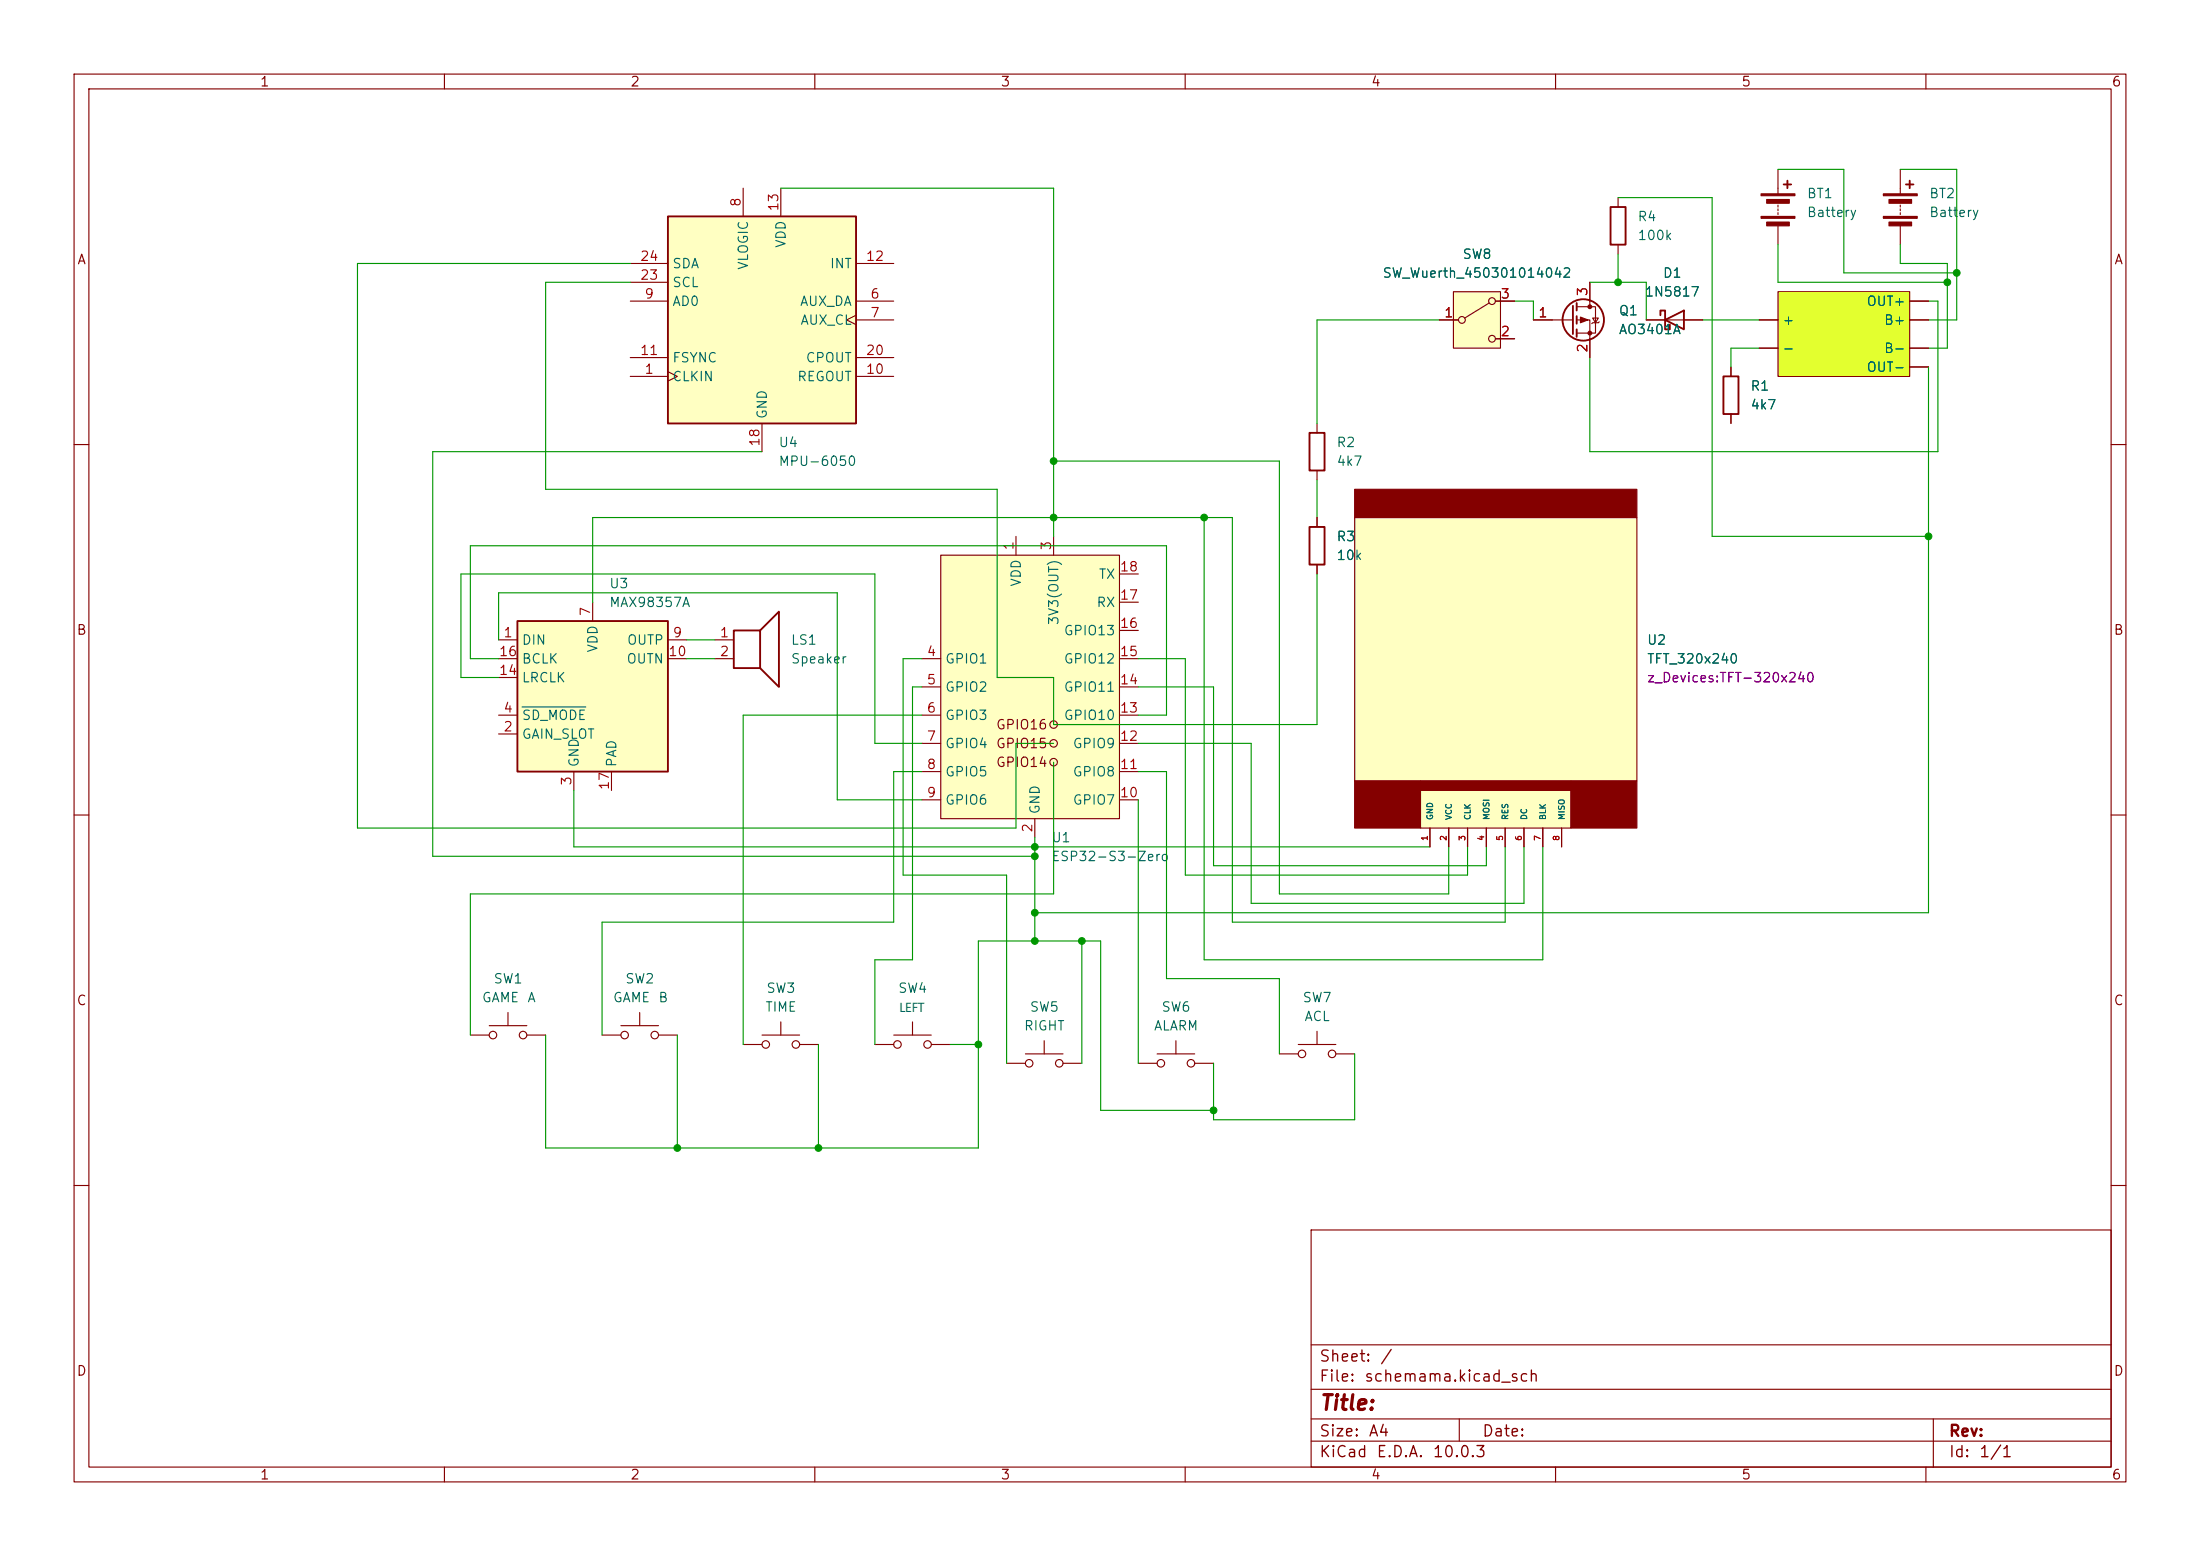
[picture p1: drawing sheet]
<svg xmlns="http://www.w3.org/2000/svg" width="297mm" height="210mm" viewBox="0 0 297 210" stroke-linecap="round" stroke-linejoin="round" font-family="sans-serif">
<g fill="none" stroke="#840000" stroke-width=".15">
<path d="M10 10h277v190h-277zM12 12h273v186h-273zM60 10v2M110 10v2M160 10v2M210 10v2M260 10v2M10 60h2M285 60h2M10 110h2M285 110h2M10 160h2"/>
<path d="M177 166h108v32h-108zM285 160h2M60 198v2M110 198v2M160 198v2M177 194.5h108M177 191.5h108M177 187.5h108M177 181.5h108M197 191.5v3M210 198v2M260 198v2"/>
<path d="M261 191.5v6.5"/>
</g>
<path d="M69.8 83.8h20.4v20.3h-20.4z" fill="#ffffc2"/>
<path d="M69.8 83.8h20.4v20.3h-20.4z" fill="none" stroke="#840000" stroke-width=".25"/>
<g fill="none" stroke="#840000" stroke-width=".15">
<path d="M67.3 86.4h2.5M67.3 99.1h2.5M67.3 96.5h2.5M67.3 88.9h2.5M67.3 91.4h2.5M80 81.3v2.5M90.2 86.4h2.5M90.2 88.9h2.5M77.5 104.1v2.6M82.5 104.1v2.6M120.6 139.7h5.1M123.2 137.9v1.8"/>
<path d="M118.1 141h2.5M125.7 141h2.6"/>
<circle cx="121.2" cy="141" r=".51"/>
<circle cx="125.2" cy="141" r=".51"/>
</g>
<path d="M70.5 95.4h8.6" fill="none" stroke="#006464" stroke-width=".15"/>
<path d="M127 74.9h24.1v35.6h-24.1z" fill="#ffffc2"/>
<g fill="none" stroke="#840000" stroke-width=".15">
<path d="M127 74.9h24.1v35.6h-24.1zM137.2 72.4v2.5M142.2 72.4v2.5M151.1 77.5h2.6M177.8 69.9v1.2M177.8 76.2v1.3M96.5 88.9h2.6M96.5 86.4h2.6M124.5 88.9h2.5M124.5 92.7h2.5M124.5 96.5h2.5M151.1 88.9h2.6"/>
<path d="M151.1 92.7h2.6M151.1 96.5h2.6M151.1 85.1h2.6M151.1 81.3h2.6M124.5 100.3h2.5M124.5 104.1h2.5M124.5 108h2.5M139.7 110.5v2.5M151.1 100.3h2.6M151.1 104.1h2.6M151.1 108h2.6"/>
<circle cx="142.2" cy="97.8" r=".51"/>
<circle cx="142.2" cy="102.9" r=".51"/>
<circle cx="142.2" cy="100.3" r=".51"/>
</g>
<path d="M176.8 71.1h2v5.1h-2zM99.1 85.1h3.5v5.1h-3.5zM102.6 85.1l2.6-2.5v10.1l-2.6-2.5" fill="none" stroke="#840000" stroke-width=".25"/>
<g fill="#ffffc2">
<path d="M182.9 69.9h38.1v35.5h-38.1z"/>
<path d="M191.8 106.7h20.3v5.1h-20.3z"/>
</g>
<g fill="#840000" stroke="#840000" stroke-width=".15">
<path d="M182.9 66h38.1v3.9h-38.1z"/>
<path d="M182.9 105.4h8.9v6.4h-8.9z"/>
<path d="M191.8 105.4h20.3v1.3h-20.3z"/>
<path d="M212.1 105.4h8.9v6.4h-8.9z"/>
</g>
<g fill="none" stroke="#840000" stroke-width=".15">
<path d="M177.8 57.2v1.2M177.8 63.5v1.3M182.9 69.9h38.1v35.5h-38.1zM191.8 106.7h20.3v5.1h-20.3zM193 111.8v2.5M195.6 111.8v2.5M198.1 111.8v2.5M200.7 111.8v2.5M203.2 111.8v2.5M205.7 111.8v2.5M208.3 111.8v2.5M210.8 111.8v2.5"/>
<path d="M63.5 139.7h2.5M66 138.4h5.1M68.6 136.7v1.7M71.1 139.7h2.6M81.3 139.7h2.5M83.8 138.4h5.1M86.4 136.7v1.7M88.9 139.7h2.5M102.9 139.7h5M105.4 137.9v1.8M100.3 141h2.6M107.9 141h2.6"/>
<path d="M135.9 143.5h2.5M138.4 142.2h5.1M141 140.5v1.7M143.5 143.5h2.5"/>
<circle cx="66.5" cy="139.7" r=".51"/>
<circle cx="70.6" cy="139.7" r=".51"/>
<circle cx="84.3" cy="139.7" r=".51"/>
<circle cx="88.4" cy="139.7" r=".51"/>
<circle cx="103.4" cy="141" r=".51"/>
<circle cx="107.4" cy="141" r=".51"/>
<circle cx="138.9" cy="143.5" r=".51"/>
<circle cx="143" cy="143.5" r=".51"/>
</g>
<path d="M176.8 58.4h2v5.1h-2z" fill="none" stroke="#840000" stroke-width=".25"/>
<path d="M90.2 29.2h25.4v28h-25.4z" fill="#ffffc2"/>
<path d="M90.2 29.2h25.4v28h-25.4z" fill="none" stroke="#840000" stroke-width=".25"/>
<g fill="none" stroke="#840000" stroke-width=".15">
<path d="M85.1 35.6h5.1M85.1 38.1h5.1M100.3 25.4v3.8M105.4 25.4v3.8M115.6 35.6h5M85.1 50.8h5.1M85.1 40.6h5.1M85.1 48.3h5.1M90.2 50.2l1.2 .6-1.2 .6M102.9 57.2v3.8M115.6 42.5l-1.3 .7 1.3 .6M115.6 50.8h5"/>
<path d="M115.6 40.6h5M115.6 43.2h5M115.6 48.3h5M177.8 139.2v1.8M153.7 143.5h2.5M156.2 142.2h5.1M158.7 140.5v1.7M161.3 143.5h2.5M172.7 142.2h2.6M175.3 141h5M180.3 142.2h2.6"/>
<circle cx="156.7" cy="143.5" r=".51"/>
<circle cx="160.8" cy="143.5" r=".51"/>
<circle cx="175.8" cy="142.2" r=".51"/>
<circle cx="179.8" cy="142.2" r=".51"/>
</g>
<path d="M196.2 39.4h6.4v7.6h-6.4z" fill="#ffffc2"/>
<g fill="none" stroke="#840000" stroke-width=".15">
<path d="M196.2 39.4h6.4v7.6h-6.4zM240 22.9v3.3M240 27.7v.2M240 28.2v.2M240 28.7v.3M240 30.5v2.5M256.5 22.9v3.3M256.5 27.7v.2M256.5 28.2v.2M256.5 28.7v.3M256.5 30.5v2.5M194.3 43.2h2.5"/>
<path d="M201 40.9l-3.3 2M201.9 45.7h2.6M201.9 40.6h2.6"/>
<circle cx="197.4" cy="43.2" r=".46"/>
<circle cx="201.4" cy="40.6" r=".46"/>
<circle cx="201.4" cy="45.7" r=".46"/>
</g>
<g fill="#840000" stroke="#840000" stroke-width=".15">
<path d="M254.3 26.2h4.5v.2h-4.5z"/>
<path d="M254.3 29.2h4.5v.3h-4.5z"/>
<path d="M255 26.9h3.1v.5h-3.1z"/>
<path d="M255 30h3.1v.5h-3.1z"/>
<path d="M237.7 26.2h4.6v.2h-4.6z"/>
<path d="M237.7 29.2h4.6v.3h-4.6z"/>
<path d="M238.5 26.9h3.1v.5h-3.1z"/>
<path d="M238.5 30h3.1v.5h-3.1z"/>
</g>
<path d="M240.8 24.9h1M241.3 24.4v1M257.3 24.9h1M257.8 24.4v1" fill="none" stroke="#840000" stroke-width=".25"/>
<path d="M240 39.4h17.8v11.4h-17.8z" fill="#e3ff2f"/>
<g fill="none" stroke="#840000" stroke-width=".15">
<path d="M214.6 38.1v3.3M218.4 26.7v1.2M218.4 33v1.3M240 39.4h17.8v11.4h-17.8zM194.3 43.2h2.5M201.9 40.6h2.6M201.9 45.7h2.6M207 43.2h5.3M212.9 41.4h2.5v3.6h-2.5M212.9 43.2h1.7v5.1M215 42.9h.8l-.4 .7zM215.9 43.4l-.1 .2h-.8l-.1 .1"/>
<path d="M222.2 43.2h7.7M233.7 49.5v1.3M233.7 55.9v1.3M237.5 43.2h2.5M237.5 47h2.5M257.8 43.2h2.5M257.8 47h2.5M257.8 40.6h2.5M257.8 49.5h2.5M177.8 69.9v1.2M177.8 76.2v1.3M193 111.8v2.5"/>
<path d="M195.6 111.8v2.5M198.1 111.8v2.5M200.7 111.8v2.5M203.2 111.8v2.5M205.7 111.8v2.5M208.3 111.8v2.5M210.8 111.8v2.5"/>
</g>
<g fill="none" stroke="#840000" stroke-width=".25">
<path d="M217.4 27.9h2.1v5.1h-2.1zM212.3 41.3v3.8M212.9 40.9v1M212.9 42.7v1M212.9 44.5v1M224.2 42.5v-.6h.6v2.6h.6v-.7M224.8 43.2l2.5-1.3v2.6zM232.7 50.8h2v5.1h-2z"/>
<circle cx="213.7" cy="43.2" r="2.79"/>
</g>
<g fill="#840000" stroke="#840000" stroke-width=".15">
<path d="M213.4 42.8l1 .4-1 .4z"/>
<circle cx="214.6" cy="41.4" r=".25"/>
<circle cx="214.6" cy="45" r=".25"/>
</g>
<g fill="none" stroke="#009600" stroke-width=".15">
<path d="M85.1 38.1h-11.4v27.9h60.9v25.4h7.6v6.4h35.6v-20.3M85.1 35.6h-36.8v76.2h88.9v-11.5h5M105.4 25.4h36.8v47M214.6 38.1h7.6v5.1M218.4 26.7h12.7v45.7h29.2M218.4 34.3v3.8M240 33v5.1h22.9M240 22.9h8.9v13.9h15.3M256.5 22.9h7.7v20.3h-3.9M256.5 33v2.6h6.4v11.4h-2.6M194.3 43.2h-16.5v14M204.5 40.6h2.5v2.6"/>
<path d="M229.9 43.2h7.6M237.5 47h-3.8v2.5M260.3 49.5v73.7h-120.6M260.3 40.6h1.3v20.4h-47v-12.7M102.9 61h-44.5v54.6h81.3M142.2 62.2h30.5v58.5h22.9v-6.4M162.6 69.9v59.6h45.7v-15.2M177.8 64.8v5.1M67.3 88.9h-3.8v-15.2h94v22.8h-3.8M67.3 86.4v-6.4h45.7v28h11.5M67.3 91.4h-5.1v-13.9h55.9v22.8h6.4M80 81.3v-11.4h86.4v54.6h36.8v-10.2"/>
<path d="M92.7 88.9h3.8M92.7 86.4h3.8M124.5 92.7h-1.3v36.8h-5.1v11.5M124.5 88.9h-2.6v29.2h14v25.4M124.5 96.5h-24.2v44.5M153.7 88.9h6.3v29.2h38.1v-3.8M153.7 92.7h10.1v24.1h36.9v-2.5M77.5 106.7v7.6h115.5M124.5 104.1h-3.9v20.4h-39.3v15.2M139.7 113v14M142.2 102.9v17.8h-78.7v19M153.7 100.3h15.2v21.6h36.8v-7.6"/>
<path d="M153.7 104.1h3.8v28h15.2v10.1M153.7 108v35.5M73.7 139.7v15.2h58.4v-27.9h16.5v22.9h15.2M91.4 139.7v15.2M146 127v16.5M110.5 141v13.9M128.3 141h3.8M182.9 142.2v8.9h-19.1v-7.6"/>
</g>
<g fill="#009600" stroke="#009600" stroke-width=".14">
<circle cx="142.2" cy="69.9" r=".46"/>
<circle cx="142.2" cy="62.2" r=".46"/>
<circle cx="139.7" cy="114.3" r=".46"/>
<circle cx="139.7" cy="115.6" r=".46"/>
<circle cx="162.6" cy="69.9" r=".46"/>
<circle cx="110.5" cy="154.9" r=".46"/>
<circle cx="91.4" cy="154.9" r=".46"/>
<circle cx="132.1" cy="141" r=".46"/>
<circle cx="139.7" cy="127" r=".46"/>
<circle cx="146" cy="127" r=".46"/>
<circle cx="139.7" cy="123.2" r=".46"/>
<circle cx="163.8" cy="149.9" r=".46"/>
<circle cx="264.2" cy="36.8" r=".46"/>
<circle cx="262.9" cy="38.1" r=".46"/>
<circle cx="260.3" cy="72.4" r=".46"/>
<circle cx="218.4" cy="38.1" r=".46"/>
</g>
<text font-size="2" fill="#840000" x="178" y="190.8">Title:</text>
<text font-size="1.8" fill="#006464" x="121.4" y="136.6">LEFT</text>
<g font-size="1.5" fill="#840000">
<text x="178" y="184.2">Sheet:</text>
<text x="186.2" y="184.2">/</text>
<text x="178" y="186.9">File:</text>
<text x="184.1" y="186.9">schemama.kicad_sch</text>
<text x="178" y="197.1">KiCad</text>
<text x="178" y="194.3">Size:</text>
<text x="184.7" y="194.3">A4</text>
<text x="185.7" y="197.1">E.D.A.</text>
<text x="193.3" y="197.1">10.0.3</text>
<text x="200" y="194.3">Date:</text>
<text x="263" y="194.3">Rev:</text>
<text x="263" y="197.1">Id:</text>
<text x="267.1" y="197.1">1/1</text>
</g>
<g font-size="1.3" fill="#840000">
<text x="35" y="12">1</text>
<text x="85" y="12">2</text>
<text x="135" y="12">3</text>
<text x="185" y="12">4</text>
<text x="235" y="12">5</text>
<text x="285" y="12">6</text>
<text x="10.3" y="36">A</text>
<text x="285.3" y="36">A</text>
<text x="10.3" y="86">B</text>
<text x="285.3" y="86">B</text>
<text x="134.4" y="98.8">GPIO16</text>
<text x="134.4" y="101.3">GPIO15</text>
<text x="134.4" y="103.8">GPIO14</text>
<text x="10.3" y="136">C</text>
<text x="285.3" y="136">C</text>
<text x="10.3" y="186">D</text>
<text x="285.3" y="186">D</text>
<text x="35" y="200">1</text>
<text x="85" y="200">2</text>
<text x="135" y="200">3</text>
<text x="185" y="200">4</text>
<text x="235" y="200">5</text>
<text x="285" y="200">6</text>
</g>
<g font-size="1.3" fill="#a90000">
<text x="100.3" y="28" transform="rotate(-90 100.3 28)">8</text>
<text x="105.4" y="28.6" transform="rotate(-90 105.4 28.6)">13</text>
<text x="86.3" y="35.5">24</text>
<text x="116.8" y="35.5">12</text>
<text x="86.3" y="38.1">23</text>
<text x="86.9" y="40.6">9</text>
<text x="117.4" y="40.6">6</text>
<text x="202.5" y="40.6">3</text>
<text x="214.6" y="40.1" transform="rotate(-90 214.6 40.1)">3</text>
<text x="117.4" y="43.2">7</text>
<text x="194.9" y="43.2">1</text>
<text x="202.5" y="45.7">2</text>
<text x="207.6" y="43.2">1</text>
<text x="214.6" y="47.7" transform="rotate(-90 214.6 47.7)">2</text>
<text x="86.3" y="48.2">11</text>
<text x="86.9" y="50.8">1</text>
<text x="116.8" y="50.8">10</text>
<text x="116.8" y="48.2">20</text>
<text x="102.8" y="60.4" transform="rotate(-90 102.8 60.4)">18</text>
<text x="137.1" y="74.4" transform="rotate(-90 137.1 74.4)">1</text>
<text x="142.2" y="74.4" transform="rotate(-90 142.2 74.4)">3</text>
<text x="151.1" y="77.4">18</text>
<text x="80" y="83.3" transform="rotate(-90 80 83.3)">7</text>
<text x="151.1" y="81.3">17</text>
<text x="67.3" y="88.9">16</text>
<text x="67.9" y="86.3">1</text>
<text x="90.1" y="88.9">10</text>
<text x="90.7" y="86.3">9</text>
<text x="97.1" y="86.3">1</text>
<text x="97.1" y="88.9">2</text>
<text x="125" y="88.9">4</text>
<text x="151.1" y="88.9">15</text>
<text x="151.1" y="85.1">16</text>
<text x="67.3" y="91.4">14</text>
<text x="125" y="92.7">5</text>
<text x="151.1" y="92.7">14</text>
<text x="67.9" y="99">2</text>
<text x="67.9" y="96.5">4</text>
<text x="125" y="96.5">6</text>
<text x="125" y="100.3">7</text>
<text x="151.1" y="100.3">12</text>
<text x="151.1" y="96.5">13</text>
<text x="77.4" y="106.1" transform="rotate(-90 77.4 106.1)">3</text>
<text x="82.5" y="106.7" transform="rotate(-90 82.5 106.7)">17</text>
<text x="125" y="104.1">8</text>
<text x="125" y="107.9">9</text>
<text x="151.1" y="107.9">10</text>
<text x="151.1" y="104.1">11</text>
<text x="139.7" y="112.5" transform="rotate(-90 139.7 112.5)">2</text>
</g>
<g font-size="1.3" fill="#006464">
<text x="243.8" y="27.1">BT1</text>
<text x="243.8" y="29.6">Battery</text>
<text x="260.4" y="27.1">BT2</text>
<text x="260.4" y="29.6">Battery</text>
<text x="106.4" y="33.5" transform="rotate(-90 106.4 33.5)">VDD</text>
<text x="197.4" y="35.3">SW8</text>
<text x="221" y="30.2">R4</text>
<text x="221" y="32.7">100k</text>
<text x="90.7" y="41.6">AD0</text>
<text x="90.7" y="39.1">SCL</text>
<text x="90.7" y="36.5">SDA</text>
<text x="101.3" y="36.5" transform="rotate(-90 101.3 36.5)">VLOGIC</text>
<text x="107.9" y="41.6">AUX_DA</text>
<text x="112" y="36.5">INT</text>
<text x="186.6" y="37.8">SW_Wuerth_450301014042</text>
<text x="222" y="40.3">1N5817</text>
<text x="224.4" y="37.8">D1</text>
<text x="251.9" y="41.6">OUT+</text>
<text x="108" y="44.2">AUX_CL</text>
<text x="218.4" y="45.4">AO3401A</text>
<text x="218.4" y="42.9">Q1</text>
<text x="240.5" y="44.2">+</text>
<text x="240.5" y="48">-</text>
<text x="254.3" y="44.2">B+</text>
<text x="254.3" y="48">B-</text>
<text x="90.7" y="51.8">CLKIN</text>
<text x="90.7" y="49.2">FSYNC</text>
<text x="107.5" y="51.8">REGOUT</text>
<text x="108.7" y="49.2">CPOUT</text>
<text x="236.2" y="53">R1</text>
<text x="251.9" y="50.5">OUT-</text>
<text x="103.8" y="56.6" transform="rotate(-90 103.8 56.6)">GND</text>
<text x="236.2" y="55.6">4k7</text>
<text x="105" y="63.2">MPU-6050</text>
<text x="105" y="60.7">U4</text>
<text x="180.3" y="60.7">R2</text>
<text x="180.3" y="63.2">4k7</text>
<text x="180.3" y="73.4">R3</text>
<text x="180.3" y="75.9">10k</text>
<text x="82.2" y="79.7">U3</text>
<text x="82.2" y="82.3">MAX98357A</text>
<text x="138.1" y="79.3" transform="rotate(-90 138.1 79.3)">VDD</text>
<text x="147.9" y="82.3">RX</text>
<text x="148.2" y="78.4">TX</text>
<text x="70.4" y="87.3">DIN</text>
<text x="70.4" y="89.9">BCLK</text>
<text x="81" y="88.2" transform="rotate(-90 81 88.2)">VDD</text>
<text x="84.5" y="89.9">OUTN</text>
<text x="84.6" y="87.3">OUTP</text>
<text x="106.7" y="87.3">LS1</text>
<text x="106.7" y="89.9">Speaker</text>
<text x="127.5" y="89.9">GPIO1</text>
<text x="143.2" y="84.5" transform="rotate(-90 143.2 84.5)">3V3(OUT)</text>
<text x="143.5" y="89.9">GPIO12</text>
<text x="143.5" y="86.1">GPIO13</text>
<text x="222.3" y="89.9">TFT_320x240</text>
<text x="222.3" y="87.3">U2</text>
<text x="70.4" y="92.4">LRCLK</text>
<text x="127.5" y="93.7">GPIO2</text>
<text x="143.5" y="93.7">GPIO11</text>
<text x="70.4" y="100">GAIN_SLOT</text>
<text x="70.4" y="97.5">SD_MODE</text>
<text x="127.5" y="97.5">GPIO3</text>
<text x="127.5" y="101.3">GPIO4</text>
<text x="143.5" y="97.5">GPIO10</text>
<text x="144.7" y="101.3">GPIO9</text>
<text x="78.4" y="103.6" transform="rotate(-90 78.4 103.6)">GND</text>
<text x="83.5" y="103.6" transform="rotate(-90 83.5 103.6)">PAD</text>
<text x="127.5" y="105.1">GPIO5</text>
<text x="144.7" y="105.1">GPIO8</text>
<text x="127.5" y="108.9">GPIO6</text>
<text x="140.7" y="110" transform="rotate(-90 140.7 110)">GND</text>
<text x="144.7" y="108.9">GPIO7</text>
<text x="141.9" y="114">U1</text>
<text x="141.9" y="116.5">ESP32-S3-Zero</text>
<text x="65" y="135.6">GAME</text>
<text x="66.5" y="133.1">SW1</text>
<text x="71.1" y="135.6">A</text>
<text x="82.7" y="135.6">GAME</text>
<text x="84.3" y="133.1">SW2</text>
<text x="88.8" y="135.6">B</text>
<text x="103.2" y="136.9">TIME</text>
<text x="103.4" y="134.3">SW3</text>
<text x="121.2" y="134.3">SW4</text>
<text x="138.9" y="136.9">SW5</text>
<text x="156.7" y="136.9">SW6</text>
<text x="175.8" y="135.6">SW7</text>
<text x="138.1" y="139.4">RIGHT</text>
<text x="155.7" y="139.4">ALARM</text>
<text x="176" y="138.1">ACL</text>
</g>
<text font-size="1.3" fill="#840084" x="222.3" y="92.4">z_Devices:TFT-320x240</text>
<g font-size=".8" fill="#a90000">
<text x="192.9" y="113.6" transform="rotate(-90 192.9 113.6)">1</text>
<text x="195.5" y="113.6" transform="rotate(-90 195.5 113.6)">2</text>
<text x="198" y="113.6" transform="rotate(-90 198 113.6)">3</text>
<text x="200.5" y="113.6" transform="rotate(-90 200.5 113.6)">4</text>
<text x="203.1" y="113.6" transform="rotate(-90 203.1 113.6)">5</text>
<text x="205.6" y="113.6" transform="rotate(-90 205.6 113.6)">6</text>
<text x="208.2" y="113.6" transform="rotate(-90 208.2 113.6)">7</text>
<text x="210.7" y="113.6" transform="rotate(-90 210.7 113.6)">8</text>
</g>
<g font-size=".8" fill="#006464">
<text x="193.6" y="110.7" transform="rotate(-90 193.6 110.7)">GND</text>
<text x="196.2" y="110.7" transform="rotate(-90 196.2 110.7)">VCC</text>
<text x="198.7" y="110.7" transform="rotate(-90 198.7 110.7)">CLK</text>
<text x="201.3" y="110.7" transform="rotate(-90 201.3 110.7)">MOSI</text>
<text x="203.8" y="110.7" transform="rotate(-90 203.8 110.7)">RES</text>
<text x="206.3" y="110.7" transform="rotate(-90 206.3 110.7)">DC</text>
<text x="208.9" y="110.7" transform="rotate(-90 208.9 110.7)">BLK</text>
<text x="211.4" y="110.7" transform="rotate(-90 211.4 110.7)">MISO</text>
</g>
</svg>
